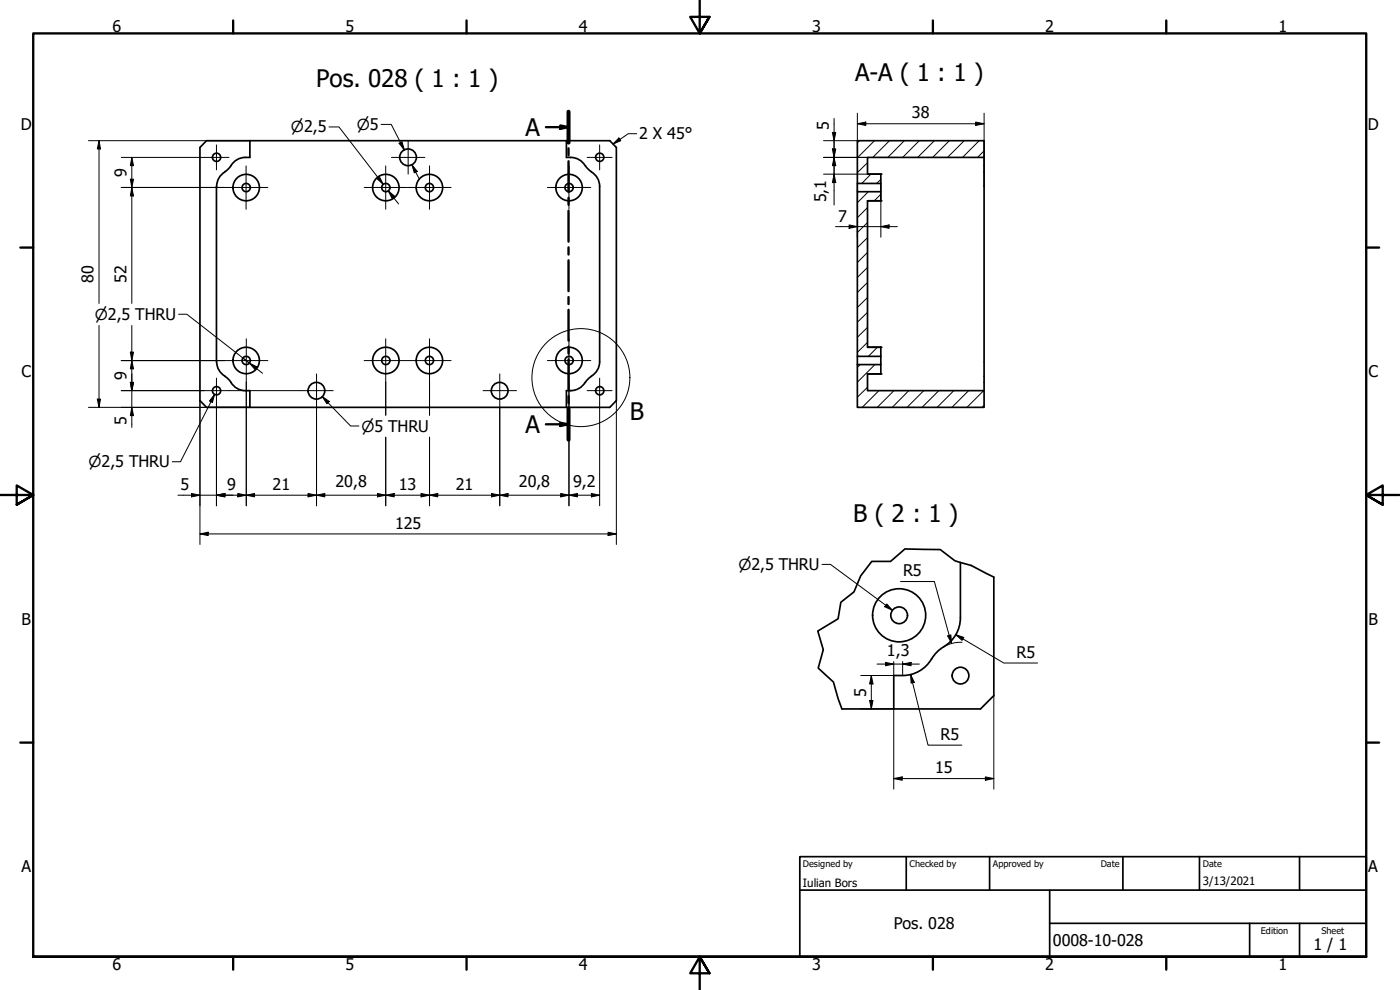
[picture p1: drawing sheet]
<svg xmlns="http://www.w3.org/2000/svg" width="420mm" height="297mm" viewBox="0 0 420 297" stroke-linecap="round" stroke-linejoin="round" font-family="sans-serif">
<!-- layer: Hatch (ISO) -->
<g fill="none" stroke="#000" stroke-width=".3">
<path d="M257.9 42.2l-.6 .6M260.3 48.8l-3 3M260.6 57.5l-3.3 3.3M261.4 52.2l-2.8 2.8M262.4 42.2l-5.1 5.2M264.4 58.3l-2 1.9M264.4 53.8l-1.3 1.2M267 42.2l-5.1 5M271.4 42.2l-5 5M275.9 42.2l-5 5M280.4 42.2l-5 5M284.9 42.2l-5 5"/>
<path d="M289.4 42.2l-5 5M293.9 42.2l-5 5M295.3 45.3l-1.9 1.9M260.3 75.7l-3 3.1M260.3 62.3l-3 3M260.3 71.3l-3 3M260.3 66.8l-3 3M260.3 98.2l-3 3M260.3 93.7l-3 3M260.3 89.3l-3 3M260.3 84.8l-3 2.9M260.3 80.2l-3 3"/>
<path d="M258.1 109.4l-.8 .8M260.3 116.2l-3 3M260.3 102.7l-3 3M262.6 109.4l-5.3 5.3M263.3 104.2l-2.7 2.7M263.8 117.2l-5 5M268.3 117.2l-5 5M272.7 117.2l-4.9 5M277.2 117.2l-5 5M281.7 117.2l-5 5M286.3 117.2l-5.1 5M290.7 117.2l-5 5"/>
<path d="M295.2 117.2l-5 5M295.3 121.6l-.6 .6"/>
</g>
<!-- layer: Visible (ISO) -->
<g fill="none" stroke="#000" stroke-width=".51">
<path d="M62 42.2h121l2 2v76l-2 2h-121l-2-2v-76zM65 55.9v52.7M67.5 51.6a5 5 0 0 0-2.5 4.3M69.3 49.7l-.6 .8-1.2 1M73.6 47.2a5 5 0 0 0-4.3 2.5M75 42.2v5h-1.3M170 42.2v5a5.4 5.4 0 0 1 5.6 2.5M175.7 49.7l1 1.2 .8 .6M177.5 51.6a5 5 0 0 1 2.5 4.3v52.6a5 5 0 0 1-2.5 4.4M257.3 42.2h38v5h-35v5h4.1v2.8h-7.1zM257.3 57.5h7.1v2.7h-4.1v44h4.1v2.7h-7.1zM257.3 55v2.5"/>
<path d="M260.3 52.2h4.1M264.4 55v2.5M295.3 47.2v70M260.3 60.2h4.1M65 108.5a5 5 0 0 0 2.5 4.4M67.5 112.9l.8 .6a8.5 8.5 0 0 0 4 3.5l1.3 .2M73.7 117.2h1.3v5M177.5 112.9l-.8 .6a9.2 9.2 0 0 1-4.1 3.5l-2.6 .2v5M257.3 109.4h7.1v2.8h-4.1v5h35v5h-38zM257.3 106.9v2.5M260.3 104.2h4.1M260.3 112.2h4.1"/>
<path d="M264.4 106.9v2.5M288.2 168.8v16.5M298.3 173.2v35.5l-4 4h-41.6M279.6 197.7a10 10 0 0 1-8.7 5h-2.7v10M288.2 185.4a10.3 10.3 0 0 1-5.6 9l-1.7 1.5-1.3 1.8"/>
<circle cx="65" cy="47.2" r="1.24"/>
<circle cx="73.9" cy="56.3" r="1.24"/>
<circle cx="73.9" cy="56.3" r="4"/>
<circle cx="115.8" cy="56.3" r="1.24"/>
<circle cx="115.8" cy="56.3" r="4"/>
<circle cx="122.5" cy="47.2" r="2.51"/>
<circle cx="128.9" cy="56.3" r="1.24"/>
<circle cx="128.9" cy="56.3" r="4"/>
<circle cx="170.8" cy="56.3" r="1.24"/>
<circle cx="170.8" cy="56.3" r="4"/>
<circle cx="180" cy="47.2" r="1.24"/>
<circle cx="65" cy="117.2" r="1.24"/>
<circle cx="73.9" cy="108.2" r="1.24"/>
<circle cx="73.9" cy="108.2" r="4"/>
<circle cx="95" cy="117.2" r="2.51"/>
<circle cx="115.8" cy="108.2" r="1.24"/>
<circle cx="115.8" cy="108.2" r="4"/>
<circle cx="128.9" cy="108.2" r="1.24"/>
<circle cx="128.9" cy="108.2" r="4"/>
<circle cx="150" cy="117.2" r="2.51"/>
<circle cx="170.8" cy="108.2" r="1.24"/>
<circle cx="170.8" cy="108.2" r="4"/>
<circle cx="180" cy="117.2" r="1.24"/>
<circle cx="269.8" cy="184.6" r="2.51"/>
<circle cx="269.8" cy="184.6" r="8"/>
<circle cx="288.3" cy="202.7" r="2.51"/>
</g>
<g fill="#000">
<circle cx="264.4" cy="52.2" r=".25"/>
<circle cx="264.4" cy="60.2" r=".25"/>
<circle cx="264.4" cy="112.2" r=".25"/>
<circle cx="264.4" cy="104.2" r=".25"/>
</g>
<!-- layer: Break Line (ISO) -->
<path d="M298.3 173.2l-6.8-3.5-4.9-1.4-4.4-3.4-10.6-.2-4.3 3.8h-5.7l-3.3 4.3-2 4.8-4 3.1-.8 5-6.1 3.6 1.7 5.6-1.5 5.6 4.5 4.1 1.4 5 1.2 3.1" fill="none" stroke="#000" stroke-width=".51"/>
<!-- layer: Section Line (ISO) -->
<g fill="none" stroke="#000" stroke-width=".7">
<path d="M163.8 38.1h6.8M168.1 37.6l2.5 .5-2.5 .6zM170.6 33.5v9.3M170.6 44.5v2.1M170.6 48.4v9.2M170.6 59.4v2.1M170.6 63.2v9.3M170.6 74.2v2.2M170.6 78.1v9.3M170.6 89.1v2.1M170.6 92.9v9.3M170.6 104v2.1"/>
<path d="M170.6 107.8v9.3M170.6 118.9v2.1M163.8 127.3h6.8M168.1 126.9l2.5 .4-2.5 .5zM170.6 122.7v9.2"/>
</g>
<path d="M170.6 33.5v9.3M170.6 122.7v9.2" fill="none" stroke="#000" stroke-width="1.2"/>
<g fill="#000">
<path d="M168.1 37.6l2.5 .5-2.5 .6z" fill-rule="evenodd"/>
<path d="M168.1 126.9l2.5 .4-2.5 .5z" fill-rule="evenodd"/>
</g>
<!-- layer: Detail Boundary (ISO) -->
<circle cx="174.3" cy="113.3" r="14.7" fill="none" stroke="#000" stroke-width=".3"/>
<!-- layer: Border (ISO) -->
<g fill="none" stroke="#000" stroke-width=".7">
<path d="M70 6.1v3.9M140 6.1v3.9M210 0v10l-2.9-4.9h5.8l-2.9 4.9 2.9-4.9M280 6.1v3.9M350 6.1v3.9M6.1 74.3h3.9M410 74.3h3.9M0 148.5h10l-5-2.8v5.7l5-2.9-5 2.9M420 148.5h-10l5-2.8v5.7l-5-2.9 5 2.9M6.1 222.8h3.9M410 222.8h3.9M10 287.1v-277.1h400v277.1h-400h400"/>
<path d="M70 287.1v3.8M140 287.1v3.8M212.9 292l-2.9-4.9 2.9 4.9h-5.8l2.9-4.9v9.9M280 287.1v3.8M350 287.1v3.8"/>
</g>
<!-- layer: Title (ISO) -->
<path d="M240 257h170v30.1h-170zM272 257v10.1M297 257v10.1M337 257v10.1M360 257v10.1M390 257v10.1M240 267.1h170M315 277h95M315 267.1v20M375 277v10.1M390 277v10.1" fill="none" stroke="#000" stroke-width=".51"/>
<!-- layer: Center Mark (ISO) -->
<g fill="none" stroke="#000" stroke-width=".3">
<path d="M61.2 47.2h7.5M65 43.5v7.5M67.4 56.2h13M73.9 49.8v13M109.3 56.2h13M115.8 49.8v13M117.5 47.2h10M122.4 56.2h13M122.5 42.2v10M128.9 49.8v13M164.3 56.2h13M170.8 49.8v13"/>
<path d="M176.2 47.2h7.5M180 43.5v7.5M61.2 117.2h7.5M65 113.5v7.5M67.4 108.2h13M73.9 101.6v13.1M90 117.2h10M95 112.2v10M109.3 108.2h13M115.8 101.6v13.1M122.4 108.2h13M128.9 101.6v13.1"/>
<path d="M145 117.2h10M150 112.2v10M164.3 108.2h13M170.8 101.6v13.1M176.2 117.2h7.5M180 113.5v7.5"/>
</g>
<!-- layer: Dimension (ISO) -->
<g fill="none" stroke="#000" stroke-width=".3">
<path d="M98.7 38.1h3l13.3 17.2-1.5-2M114.4 37.3h3l3.9 7.7-1.1-2.2M249.8 39.7h1l-.5 2.5zM250.3 35.5v26M257.3 37.1l2.5-.5v1zM257.3 34v8.2h-10.2M257.3 37.1h38M292.8 36.6l2.5 .5-2.5 .5zM295.3 34v21.9M26.5 42.2h48.5M29.7 42.2l.5 2.5h-1zM29.7 42.2v48.8"/>
<path d="M36.4 56.2h31M36.4 47.2h24.8M39.1 53.8h1l-.5 2.4zM39.6 56.2l.5 2.6h-1zM39.6 47.2l.5 2.5h-1zM39.6 47.2v43.8M113.1 53.6l.8-.6 1.1 2.3zM116.5 57.3l2 1.6-.8 .6zM116.5 57.3l3.1 3.9M119.8 43l.8-.5 .7 2.5zM123.6 49.5l1.6 1.9-.9 .5zM123.6 49.5l2.3 4.4"/>
<path d="M247.1 47.2h13.2M247.1 52.2h13.2M249.8 44.7h1l-.5 2.5zM250.3 52.2l.5 2.6h-1zM250.3 47.2l.5 2.5h-1zM257.3 55v16.2M264.4 55v16.2M250.8 68h18.5M254.8 67.5l2.5 .5-2.5 .5zM264.4 68l2.4-.5v1zM29.7 97.6v24.6M39.6 97.6v30.7"/>
<path d="M29.2 119.7h1l-.5 2.5zM36.4 117.2h24.8M36.4 108.2h31M39.1 114.7h1l-.5 2.5zM39.1 105.6h1l-.5 2.6zM39.6 108.2l.5 2.5h-1zM68.7 117.2h21.3M73.9 114.7v37.1M115.8 114.7v9.9M128.9 114.7v9.9M170.8 114.7v37.1M26.5 122.2h48.5"/>
<path d="M39.6 122.2l.5 2.5h-1zM60 120.2v43.2M65 121v30.8M95 122.2v29.6M115.8 131.2v20.6M128.9 131.2v20.6M150 122.2v29.6M180 121v30.8M185 120.2v43.2M53.4 148.6h126.6M57.5 148.1l2.5 .5-2.5 .5zM65 148.6l2.5-.5v1z"/>
<path d="M71.4 148.1l2.5 .5-2.5 .5zM73.9 148.6l2.5-.5v1zM92.5 148.1l2.5 .5-2.5 .5zM95 148.6l2.5-.5v1zM113.3 148.1l2.5 .5-2.5 .5zM115.8 148.6l2.5-.5v1zM126.4 148.1l2.5 .5-2.5 .5zM128.9 148.6l2.5-.5v1zM147.5 148.1l2.5 .5-2.5 .5zM150 148.6l2.5-.5v1zM168.3 148.1l2.5 .5-2.5 .5zM170.8 148.6l2.5-.5v1z"/>
<path d="M177.5 148.1l2.5 .5-2.5 .5zM182.5 159.7l2.5 .5-2.5 .5zM60 160.2l2.5-.5v1zM60 160.2h125M270.3 174.5h10.1l5.2 18.5M263.2 199.2h12.7M265.7 198.7l2.5 .5-2.5 .6zM268.2 198.5v4.2h-9.9M270.9 199.2l2.5-.5v1.1zM270.9 198.5v4.2M284.4 190.8l1-.3 .2 2.5zM286.8 190.4l2.4 .8-.5 .9z"/>
<path d="M286.8 190.4l14.4 8.5h10.2M288.7 192.7a10 10 0 0 0-5.4 1.3M258.3 212.7h9.9v24.1M261 210.2h1l-.5 2.5zM261.5 202.7l.5 2.5h-1zM261.5 202.7v10M273.3 202.4l1.1 2.3-1 .3zM273.3 202.4l5.2 21.2h10.2M298.3 208.7v28.1M268.2 233.6l2.6-.5v1zM268.2 233.6h30.1M295.7 233.1l2.6 .5-2.6 .5z"/>
</g>
<g fill="#000">
<path d="M249.8 39.7h1l-.5 2.5z" fill-rule="evenodd"/>
<path d="M257.3 37.1l2.5-.5v1z" fill-rule="evenodd"/>
<path d="M292.8 36.6l2.5 .5-2.5 .5z" fill-rule="evenodd"/>
<path d="M29.7 42.2l.5 2.5h-1z" fill-rule="evenodd"/>
<path d="M39.1 53.8h1l-.5 2.4z" fill-rule="evenodd"/>
<path d="M39.6 56.2l.5 2.6h-1z" fill-rule="evenodd"/>
<path d="M39.6 47.2l.5 2.5h-1z" fill-rule="evenodd"/>
<path d="M113.1 53.6l.8-.6 1.1 2.3z" fill-rule="evenodd"/>
<path d="M116.5 57.3l2 1.6-.8 .6z" fill-rule="evenodd"/>
<path d="M119.8 43l.8-.5 .7 2.5z" fill-rule="evenodd"/>
<path d="M123.6 49.5l1.6 1.9-.9 .5z" fill-rule="evenodd"/>
<path d="M249.8 44.7h1l-.5 2.5z" fill-rule="evenodd"/>
<path d="M250.3 52.2l.5 2.6h-1z" fill-rule="evenodd"/>
<path d="M250.3 47.2l.5 2.5h-1z" fill-rule="evenodd"/>
<path d="M254.8 67.5l2.5 .5-2.5 .5z" fill-rule="evenodd"/>
<path d="M264.4 68l2.4-.5v1z" fill-rule="evenodd"/>
<path d="M29.2 119.7h1l-.5 2.5z" fill-rule="evenodd"/>
<path d="M39.1 114.7h1l-.5 2.5z" fill-rule="evenodd"/>
<path d="M39.1 114.7h1l-.5 2.5z" fill-rule="evenodd"/>
<path d="M39.1 105.6h1l-.5 2.6z" fill-rule="evenodd"/>
<path d="M39.6 108.2l.5 2.5h-1z" fill-rule="evenodd"/>
<path d="M39.6 122.2l.5 2.5h-1z" fill-rule="evenodd"/>
<path d="M57.5 148.1l2.5 .5-2.5 .5z" fill-rule="evenodd"/>
<path d="M60 160.2l2.5-.5v1z" fill-rule="evenodd"/>
<path d="M65 148.6l2.5-.5v1z" fill-rule="evenodd"/>
<path d="M65 148.6l2.5-.5v1z" fill-rule="evenodd"/>
<path d="M71.4 148.1l2.5 .5-2.5 .5z" fill-rule="evenodd"/>
<path d="M73.9 148.6l2.5-.5v1z" fill-rule="evenodd"/>
<path d="M92.5 148.1l2.5 .5-2.5 .5z" fill-rule="evenodd"/>
<path d="M95 148.6l2.5-.5v1z" fill-rule="evenodd"/>
<path d="M113.3 148.1l2.5 .5-2.5 .5z" fill-rule="evenodd"/>
<path d="M115.8 148.6l2.5-.5v1z" fill-rule="evenodd"/>
<path d="M126.4 148.1l2.5 .5-2.5 .5z" fill-rule="evenodd"/>
<path d="M128.9 148.6l2.5-.5v1z" fill-rule="evenodd"/>
<path d="M147.5 148.1l2.5 .5-2.5 .5z" fill-rule="evenodd"/>
<path d="M150 148.6l2.5-.5v1z" fill-rule="evenodd"/>
<path d="M168.3 148.1l2.5 .5-2.5 .5z" fill-rule="evenodd"/>
<path d="M170.8 148.6l2.5-.5v1z" fill-rule="evenodd"/>
<path d="M177.5 148.1l2.5 .5-2.5 .5z" fill-rule="evenodd"/>
<path d="M182.5 159.7l2.5 .5-2.5 .5z" fill-rule="evenodd"/>
<path d="M265.7 198.7l2.5 .5-2.5 .6z" fill-rule="evenodd"/>
<path d="M270.9 199.2l2.5-.5v1.1z" fill-rule="evenodd"/>
<path d="M284.4 190.8l1-.3 .2 2.5z" fill-rule="evenodd"/>
<path d="M286.8 190.4l2.4 .8-.5 .9z" fill-rule="evenodd"/>
<path d="M261 210.2h1l-.5 2.5z" fill-rule="evenodd"/>
<path d="M261.5 202.7l.5 2.5h-1z" fill-rule="evenodd"/>
<path d="M273.3 202.4l1.1 2.3-1 .3z" fill-rule="evenodd"/>
<path d="M268.2 233.6l2.6-.5v1z" fill-rule="evenodd"/>
<path d="M295.7 233.1l2.6 .5-2.6 .5z" fill-rule="evenodd"/>
</g>
<!-- layer: Symbol (ISO) -->
<path d="M185.7 41.4l.6 .8-2.3 1zM191.1 40.1h-2.6l-4.5 3.1M53.6 94.3h2.5l18.8 14.7M64.4 118.3l-.6 2.5-.9-.5zM64.4 118.3l-10.2 20.2h-2.5M72.9 107.4l5.9 4.6M74.9 109l2.3 1.1-.7 .8zM96.7 119l2.1 1.4-.7 .7zM96.7 119l8.5 8.8h2.5M246.7 169.3h2.5l18.6 13.8M266.1 181.2l1.7 1.9-2.3-1.1z" fill="none" stroke="#000" stroke-width=".3"/>
<g fill="#000">
<path d="M185.7 41.4l.6 .8-2.3 1z" fill-rule="evenodd"/>
<path d="M74.9 109l2.3 1.1-.7 .8z" fill-rule="evenodd"/>
<path d="M64.4 118.3l-.6 2.5-.9-.5z" fill-rule="evenodd"/>
<path d="M96.7 119l2.1 1.4-.7 .7z" fill-rule="evenodd"/>
<path d="M266.1 181.2l1.7 1.9-2.3-1.1z" fill-rule="evenodd"/>
</g>
<g font-size="7.2">
<text x="94.9" y="26.1">Pos. 028 ( 1 : 1 )</text>
<text x="256.6" y="24.4">A-A ( 1 : 1 )</text>
<text x="157.7" y="40.8">A</text>
<text x="157.7" y="130">A</text>
<text x="189" y="126.2">B</text>
<text x="256.1" y="156.8">B ( 2 : 1 )</text>
</g>
<g font-size="4.8">
<text x="33.7" y="9.6">6</text>
<text x="103.7" y="9.6">5</text>
<text x="173.7" y="9.6">4</text>
<text x="243.7" y="9.6">3</text>
<text x="313.7" y="9.6">2</text>
<text x="383.7" y="9.6">1</text>
<text x="273.7" y="35.5">38</text>
<text x="6.2" y="38.9">D</text>
<text x="191.8" y="41.8">2 X 45°</text>
<text x="248.7" y="38.9" transform="rotate(-90 248.7 38.9)">5</text>
<text x="410.5" y="38.9">D</text>
<text x="38" y="53.1" transform="rotate(-90 38 53.1)">9</text>
<text x="247.9" y="60.8" transform="rotate(-90 247.9 60.8)">5,1</text>
<text x="251.5" y="66.5">7</text>
<text x="28.1" y="84.8" transform="rotate(-90 28.1 84.8)">80</text>
<text x="38" y="84.8" transform="rotate(-90 38 84.8)">52</text>
<text x="6.4" y="113.1">C</text>
<text x="410.7" y="113.1">C</text>
<text x="38" y="114" transform="rotate(-90 38 114)">9</text>
<text x="38" y="127.5" transform="rotate(-90 38 127.5)">5</text>
<text x="54.2" y="147">5</text>
<text x="68.1" y="147">9</text>
<text x="81.8" y="147.1">21</text>
<text x="100.7" y="146.2">20,8</text>
<text x="119.7" y="147">13</text>
<text x="136.8" y="147.1">21</text>
<text x="155.7" y="146.2">20,8</text>
<text x="172" y="146.2">9,2</text>
<text x="118.6" y="158.6">125</text>
<text x="271" y="172.9">R5</text>
<text x="6.4" y="187.4">B</text>
<text x="410.7" y="187.4">B</text>
<text x="266.2" y="196.8">1,3</text>
<text x="305.1" y="197.3">R5</text>
<text x="259.9" y="209" transform="rotate(-90 259.9 209)">5</text>
<text x="282.3" y="222">R5</text>
<text x="280.6" y="232">15</text>
<text x="6.4" y="261.7">A</text>
<text x="410.7" y="261.7">A</text>
<text x="268.2" y="278.8">Pos. 028</text>
<text x="316" y="283.8">0008-10-028</text>
<text x="394.2" y="285">1 / 1</text>
<text x="33.7" y="290.9">6</text>
<text x="103.7" y="290.9">5</text>
<text x="173.7" y="290.9">4</text>
<text x="243.7" y="290.9">3</text>
<text x="313.7" y="290.9">2</text>
<text x="383.7" y="290.9">1</text>
</g>
<g font-size="4.6">
<text x="87.3" y="39.7">⌀2,5</text>
<text x="107.1" y="39">⌀5</text>
<text x="28.4" y="96">⌀2,5 THRU</text>
<text x="108.5" y="129.5">⌀5 THRU</text>
<text x="26.5" y="140.3">⌀2,5 THRU</text>
<text x="221.6" y="171.1">⌀2,5 THRU</text>
</g>
<g font-size="3.4">
<text x="241" y="266">Iulian Bors</text>
<text x="361" y="265.5">3/13/2021</text>
</g>
<g font-size="2.7">
<text x="241" y="260.1">Designed by</text>
<text x="273" y="260.1">Checked by</text>
<text x="298" y="260.1">Approved by</text>
<text x="330.3" y="260">Date</text>
<text x="361" y="260">Date</text>
<text x="378.4" y="280.1">Edition</text>
<text x="396.6" y="280.1">Sheet</text>
</g>
</svg>
